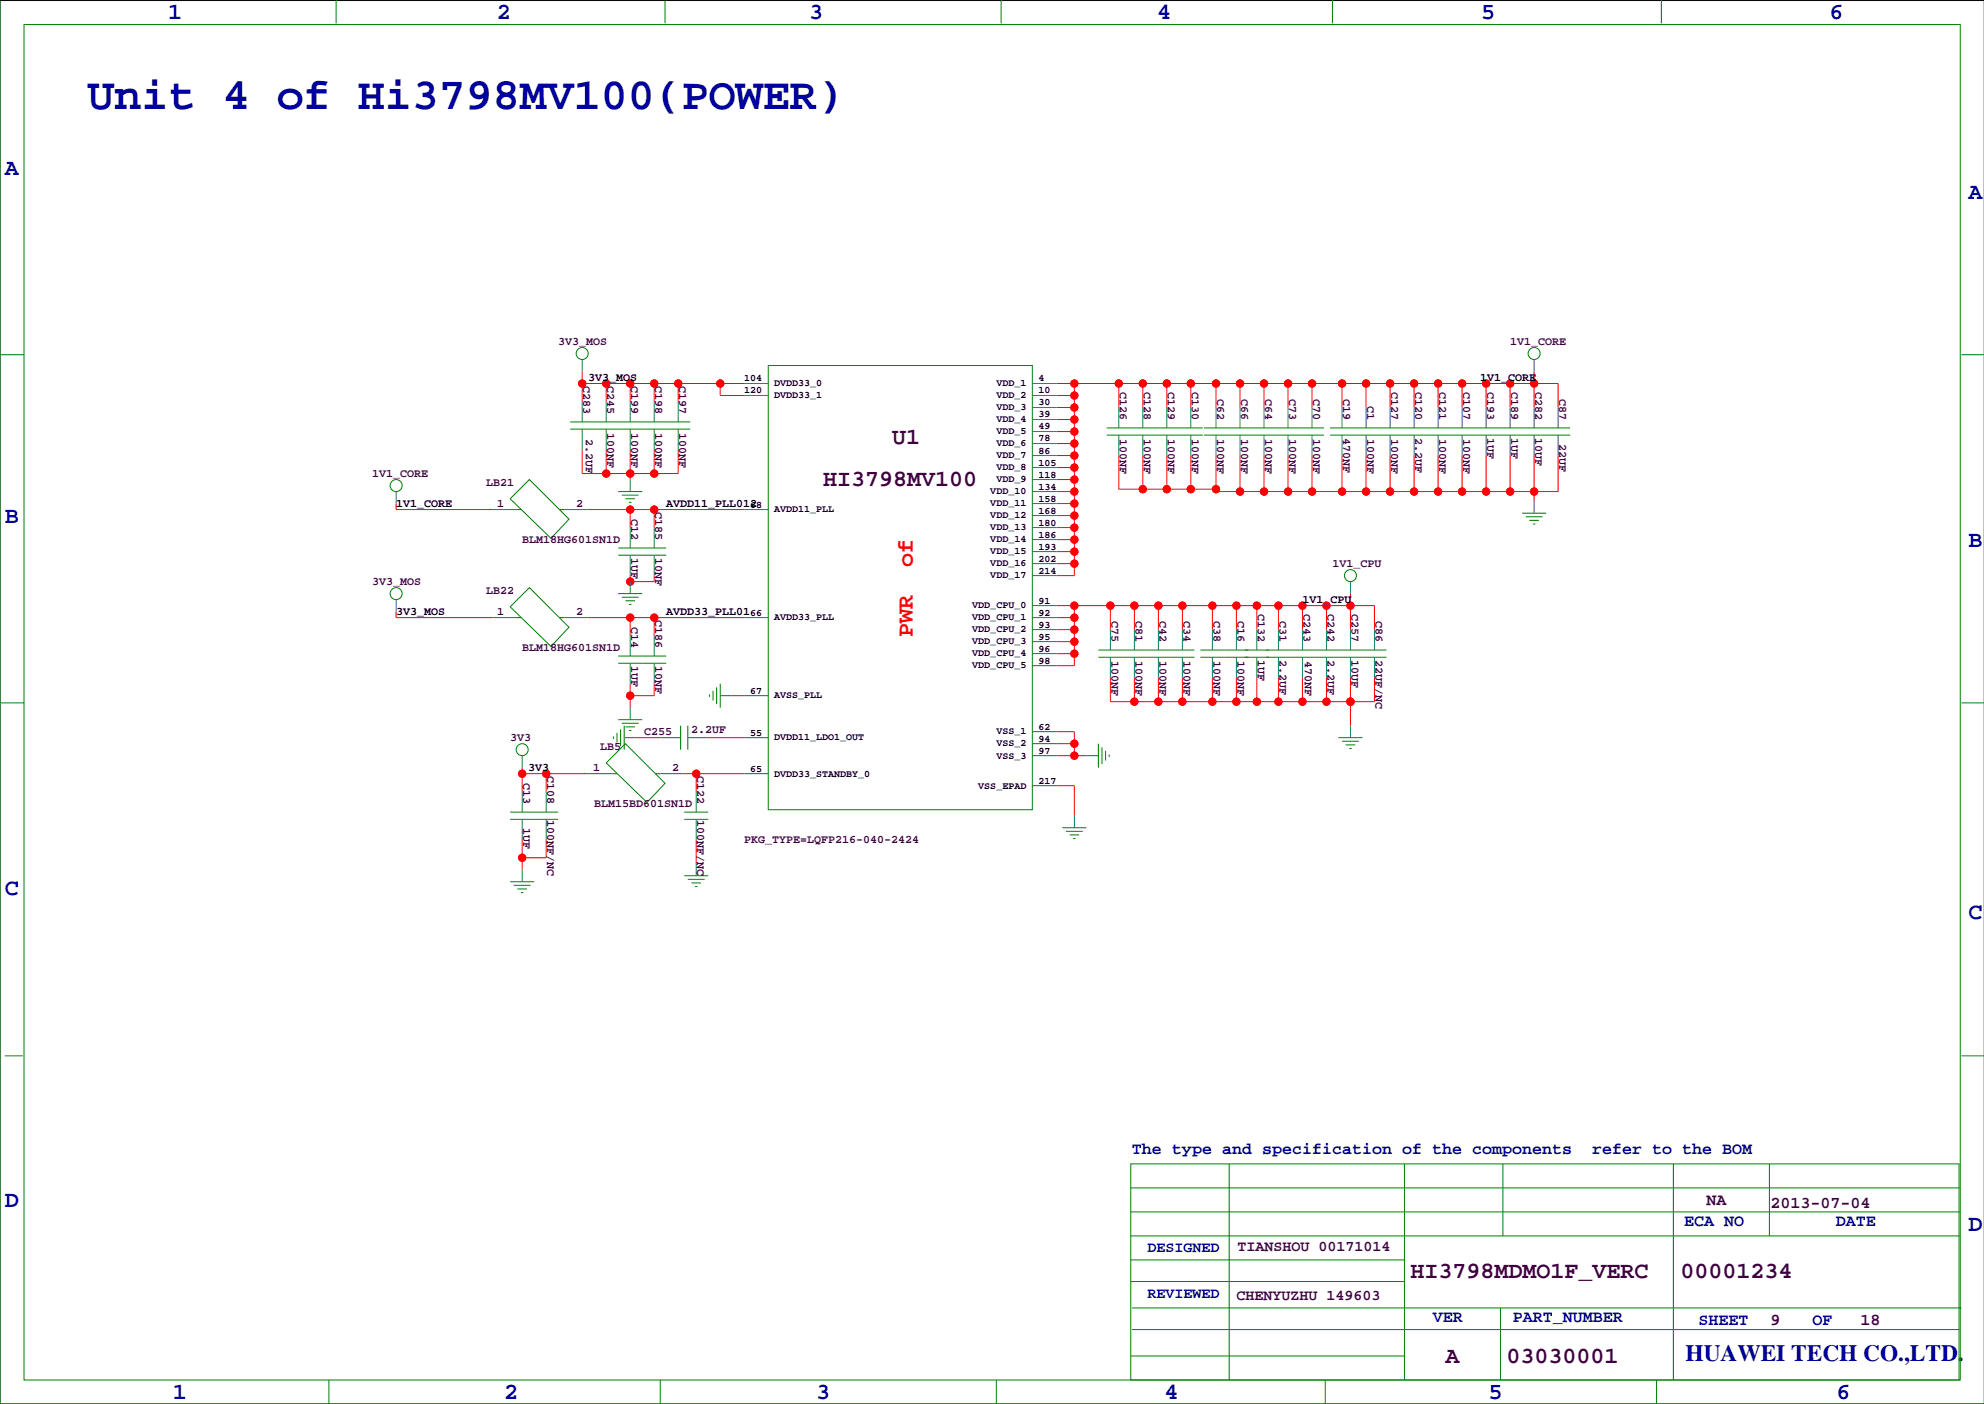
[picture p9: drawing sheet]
<svg xmlns="http://www.w3.org/2000/svg" width="420mm" height="297mm" viewBox="0 0 420 297" stroke-linecap="round" stroke-linejoin="round" font-family="sans-serif">
<path d="M419.9 .1h-419.9v296.9h419.9" fill="none" stroke="#000" stroke-width=".21"/>
<g fill="none" stroke="#f00" stroke-width=".21">
<path d="M123.2 78.6v6.3M324.6 78.6v7.6M123.2 95.1v5.1h20.3v-5.1M123.2 81.1h34.3M128.3 81.1v3.8M128.3 95.1v5.1M133.3 81.1v3.8M133.3 95.1v6.4M138.4 81.1v3.8M138.4 95.1v5.1M143.5 81.1v3.8M152.4 81.1v2.6h5.1"/>
<path d="M223.5 83.7h3.8M223.5 81.1h106.2v5.1M223.5 98.9h3.8M223.5 96.4h3.8M223.5 93.8h3.8M223.5 91.3h3.8M223.5 88.8h3.8M223.5 86.2h3.8M227.3 81.1v40.7h-3.8M236.7 81.1v5.1M236.7 96.4v7.1h20.6M241.8 81.1v5.1"/>
<path d="M241.8 96.4v7.1M246.9 81.1v5.1M246.9 96.4v7.1M252 81.1v5.1M252 96.4v7.1M257.3 96.4v7.6h72.4v-7.6M257.3 81.1v5.1M262.4 81.1v5.1M262.4 96.4v7.6M267.5 81.1v5.1M267.5 96.4v7.6M272.5 81.1v5.1"/>
<path d="M272.5 96.4v7.6M277.6 81.1v5.1M277.6 96.4v7.6M284 81.1v5.1M284 96.4v7.6M289.1 81.1v5.1M289.1 96.4v7.6M294.1 81.1v5.1M294.1 96.4v7.6M299.2 81.1v5.1M299.2 96.4v7.6M304.3 81.1v5.1"/>
<path d="M304.3 96.4v7.6M309.4 81.1v5.1M309.4 96.4v7.6M314.5 81.1v5.1M314.5 96.4v7.6M319.5 81.1v5.1M319.5 96.4v7.6M324.6 96.4v9.6M83.8 106.5v1.3h20.3M124.5 107.8h33M133.3 107.8v3.8M138.4 107.8v3.8"/>
<path d="M223.5 119.2h3.8M223.5 114.2h3.8M223.5 111.6h3.8M223.5 106.5h3.8M223.5 104h3.8M223.5 101.5h3.8M223.5 109.1h3.8M223.5 116.7h3.8M83.8 129.4v1.3h20.3M124.5 130.7h33M133.4 123h.1M133.3 121.8v1.2h5.1v-1.2"/>
<path d="M133.3 130.7v3.8M138.4 130.7v3.8M223.5 130.7h3.8M223.5 128.1h67.3v5.1M223.5 133.2h3.8M223.5 135.7h3.8M223.5 138.3h3.8M227.3 128.1v12.7h-3.8M234.9 128.1v5.1M240 128.1v5.1M245.1 128.1v5.1M250.2 128.1v5.1"/>
<path d="M256.5 128.1v5.1M261.6 128.1v5.1M265.9 128.1v5.1M270.5 128.1v5.1M275.6 128.1v5.1M280.7 128.1v5.1M285.8 125.6v7.6M133.3 144.6v5.1M134.6 156.1h5.1M138.4 144.6v2.6h-5.1M149.9 156.1h7.6M154.9 147.2h2.6"/>
<path d="M223.5 157.3h3.8M223.5 154.8h3.8v5.1M223.5 159.9h6.4M234.9 143.4v5h55.9v-5M240 143.4v5M245.1 143.4v5M250.2 143.4v5M256.5 143.4v5M261.6 143.4v5M265.9 143.4v5M270.5 143.4v5M275.6 143.4v5"/>
<path d="M280.7 143.4v5M285.8 148.4h.1M285.8 143.4v10.1M110.5 163.7h14M110.5 162.4v5.1M110.5 177.7v6.3M115.6 177.7v3.8h-5.1M115.6 163.7v3.8M144.8 163.7h12.7M147.3 163.7v3.8M147.3 177.7v5M223.5 166.2h3.8v6.4"/>
<circle cx="123.2" cy="81.1" r=".76"/>
<circle cx="128.3" cy="81.1" r=".76"/>
<circle cx="133.4" cy="81.1" r=".76"/>
<circle cx="138.4" cy="81.1" r=".76"/>
<circle cx="143.5" cy="81.1" r=".76"/>
<circle cx="152.4" cy="81.1" r=".76"/>
<circle cx="227.3" cy="83.7" r=".76"/>
<circle cx="227.3" cy="96.4" r=".76"/>
<circle cx="227.3" cy="91.3" r=".76"/>
<circle cx="227.3" cy="86.2" r=".76"/>
<circle cx="227.3" cy="98.9" r=".76"/>
<circle cx="227.3" cy="88.8" r=".76"/>
<circle cx="227.3" cy="81.1" r=".76"/>
<circle cx="227.3" cy="93.8" r=".76"/>
<circle cx="236.7" cy="81.1" r=".76"/>
<circle cx="241.8" cy="81.1" r=".76"/>
<circle cx="246.9" cy="81.1" r=".76"/>
<circle cx="252" cy="81.1" r=".76"/>
<circle cx="257.3" cy="81.1" r=".76"/>
<circle cx="262.4" cy="81.1" r=".76"/>
<circle cx="267.5" cy="81.1" r=".76"/>
<circle cx="272.5" cy="81.1" r=".76"/>
<circle cx="277.6" cy="81.1" r=".76"/>
<circle cx="284" cy="81.1" r=".76"/>
<circle cx="289.1" cy="81.1" r=".76"/>
<circle cx="294.1" cy="81.1" r=".76"/>
<circle cx="299.2" cy="81.1" r=".76"/>
<circle cx="304.3" cy="81.1" r=".76"/>
<circle cx="309.4" cy="81.1" r=".76"/>
<circle cx="314.5" cy="81.1" r=".76"/>
<circle cx="319.5" cy="81.1" r=".76"/>
<circle cx="324.6" cy="81.1" r=".76"/>
<circle cx="128.3" cy="100.2" r=".76"/>
<circle cx="133.4" cy="107.8" r=".76"/>
<circle cx="133.4" cy="100.2" r=".76"/>
<circle cx="138.4" cy="107.8" r=".76"/>
<circle cx="138.4" cy="100.2" r=".76"/>
<circle cx="227.3" cy="109.1" r=".76"/>
<circle cx="227.3" cy="104" r=".76"/>
<circle cx="227.3" cy="111.6" r=".76"/>
<circle cx="227.3" cy="119.2" r=".76"/>
<circle cx="227.3" cy="101.5" r=".76"/>
<circle cx="227.3" cy="114.2" r=".76"/>
<circle cx="227.3" cy="116.7" r=".76"/>
<circle cx="227.3" cy="106.5" r=".76"/>
<circle cx="241.8" cy="103.5" r=".76"/>
<circle cx="246.9" cy="103.5" r=".76"/>
<circle cx="252" cy="103.5" r=".76"/>
<circle cx="257.3" cy="103.5" r=".76"/>
<circle cx="262.4" cy="104" r=".76"/>
<circle cx="267.5" cy="104" r=".76"/>
<circle cx="272.5" cy="104" r=".76"/>
<circle cx="277.6" cy="104" r=".76"/>
<circle cx="284" cy="104" r=".76"/>
<circle cx="289.1" cy="104" r=".76"/>
<circle cx="294.1" cy="104" r=".76"/>
<circle cx="299.2" cy="104" r=".76"/>
<circle cx="304.3" cy="104" r=".76"/>
<circle cx="309.4" cy="104" r=".76"/>
<circle cx="314.5" cy="104" r=".76"/>
<circle cx="319.5" cy="104" r=".76"/>
<circle cx="324.6" cy="104" r=".76"/>
<circle cx="133.4" cy="130.7" r=".76"/>
<circle cx="133.4" cy="123" r=".76"/>
<circle cx="138.4" cy="130.7" r=".76"/>
<circle cx="227.3" cy="130.7" r=".76"/>
<circle cx="227.3" cy="133.2" r=".76"/>
<circle cx="227.3" cy="138.3" r=".76"/>
<circle cx="227.3" cy="128.1" r=".76"/>
<circle cx="227.3" cy="135.7" r=".76"/>
<circle cx="235" cy="128.1" r=".76"/>
<circle cx="240" cy="128.1" r=".76"/>
<circle cx="245.1" cy="128.1" r=".76"/>
<circle cx="250.2" cy="128.1" r=".76"/>
<circle cx="256.5" cy="128.1" r=".76"/>
<circle cx="261.6" cy="128.1" r=".76"/>
<circle cx="265.9" cy="128.1" r=".76"/>
<circle cx="270.5" cy="128.1" r=".76"/>
<circle cx="275.6" cy="128.1" r=".76"/>
<circle cx="280.7" cy="128.1" r=".76"/>
<circle cx="285.8" cy="128.1" r=".76"/>
<circle cx="133.4" cy="147.2" r=".76"/>
<circle cx="227.3" cy="157.3" r=".76"/>
<circle cx="227.3" cy="159.9" r=".76"/>
<circle cx="240" cy="148.4" r=".76"/>
<circle cx="245.1" cy="148.4" r=".76"/>
<circle cx="250.2" cy="148.4" r=".76"/>
<circle cx="256.5" cy="148.4" r=".76"/>
<circle cx="261.6" cy="148.4" r=".76"/>
<circle cx="265.9" cy="148.4" r=".76"/>
<circle cx="270.5" cy="148.4" r=".76"/>
<circle cx="275.6" cy="148.4" r=".76"/>
<circle cx="280.7" cy="148.4" r=".76"/>
<circle cx="285.8" cy="148.4" r=".76"/>
<circle cx="110.5" cy="163.7" r=".76"/>
<circle cx="115.6" cy="163.7" r=".76"/>
<circle cx="147.3" cy="163.7" r=".76"/>
<circle cx="110.5" cy="181.5" r=".76"/>
</g>
<g fill="none" stroke="#008080" stroke-width=".21">
<path d="M123.2 76.1v2.5M324.6 76.1v2.5M123.2 84.9v4.4M123.2 90.8v4.3M128.3 84.9v4.4M128.3 90.8v4.3M133.3 84.9v4.4M133.3 90.8v4.3M138.4 84.9v4.4M138.4 90.8v4.3M143.5 84.9v4.4M143.5 90.8v4.3"/>
<path d="M157.5 83.7h5.1M157.5 81.1h5.1M218.4 83.7h5.1M218.4 81.1h5.1M218.4 91.3h5.1M218.4 88.8h5.1M218.4 86.2h5.1M218.4 98.9h5.1M218.4 93.8h5.1M218.4 96.4h5.1M236.7 86.2v4.3M236.7 92.1v4.3"/>
<path d="M241.8 86.2v4.3M241.8 92.1v4.3M246.9 86.2v4.3M246.9 92.1v4.3M252 86.2v4.3M252 92.1v4.3M257.3 86.2v4.3M257.3 92.1v4.3M262.4 86.2v4.3M262.4 92.1v4.3M267.5 86.2v4.3M267.5 92.1v4.3"/>
<path d="M272.5 86.2v4.3M272.5 92.1v4.3M277.6 86.2v4.3M277.6 92.1v4.3M284 86.2v4.3M284 92.1v4.3M289.1 86.2v4.3M289.1 92.1v4.3M294.1 86.2v4.3M294.1 92.1v4.3M299.2 86.2v4.3M299.2 92.1v4.3"/>
<path d="M304.3 86.2v4.3M304.3 92.1v4.3M309.4 86.2v4.3M309.4 92.1v4.3M314.5 86.2v4.3M314.5 92.1v4.3M319.5 86.2v4.3M319.5 92.1v4.3M324.6 86.2v4.3M324.6 92.1v4.3M329.7 86.2v4.3M329.7 92.1v4.3"/>
<path d="M83.8 104v2.5M104.1 107.8h5.1M119.4 107.8h5.1M133.3 101.5v2.5M133.3 111.6v4.3M133.3 117.5v4.3M138.4 111.6v4.3M138.4 117.5v4.3M157.5 107.8h5.1M218.4 106.5h5.1M218.4 104h5.1M218.4 101.5h5.1"/>
<path d="M218.4 119.2h5.1M218.4 116.7h5.1M218.4 114.2h5.1M218.4 111.6h5.1M218.4 109.1h5.1M324.6 106v2.6M83.8 126.9v2.5M104.1 130.7h5.1M119.4 130.7h5.1M133.3 123v2.6M133.3 134.5v4.3M138.4 134.5v4.3"/>
<path d="M157.5 130.7h5.1M218.4 130.7h5.1M218.4 128.1h5.1M218.4 133.2h5.1M218.4 135.7h5.1M218.4 138.3h5.1M218.4 121.8h5.1M234.9 133.2v4.3M234.9 139.1v4.3M240 133.2v4.3M240 139.1v4.3M245.1 133.2v4.3"/>
<path d="M245.1 139.1v4.3M250.2 133.2v4.3M250.2 139.1v4.3M256.5 133.2v4.3M256.5 139.1v4.3M261.6 133.2v4.3M261.6 139.1v4.3M265.9 133.2v4.3M265.9 139.1v4.3M270.5 133.2v4.3M270.5 139.1v4.3M275.6 133.2v4.3"/>
<path d="M275.6 139.1v4.3M280.7 133.2v4.3M280.7 139.1v4.3M285.8 123v2.6M285.8 133.2v4.3M285.8 139.1v4.3M290.8 133.2v4.3M290.8 139.1v4.3M110.5 159.9v2.5M132.1 156.1h2.5M133.3 140.3v4.3M133.3 149.7v2.6"/>
<path d="M138.4 140.3v4.3M139.7 156.1h4.3M145.5 156.1h4.4M152.4 147.2h2.5M157.5 147.2h5.1M157.5 156.1h5.1M218.4 140.8h5.1M218.4 157.3h5.1M218.4 159.9h5.1M218.4 154.8h5.1M229.9 159.9h2.5M285.8 153.5v2.6"/>
<path d="M110.5 167.5v4.3M110.5 173.3v4.4M115.6 167.5v4.3M115.6 173.3v4.4M124.5 163.7h5M139.7 163.7h5.1M147.3 167.5v4.3M147.3 173.3v4.4M157.5 163.7h5.1M218.4 166.2h5.1M227.3 172.6v2.5M110.5 184v2.5"/>
<path d="M147.3 182.7v2.6"/>
</g>
<g fill="none" stroke="#008000" stroke-width=".21">
<path d="M0 -.1v297.1h419.9M71.1 0v4.9M140.7 0v4.9M211.8 0v4.9M281.9 0v4.9M351.5 0v4.9M5.1 5.2h409.7v286.8h-409.7zM0 75h5.1M162.6 77.3h55.8v94h-55.8zM415 75h4.9M120.6 89.3h25.4M120.6 90.8h25.4"/>
<path d="M234.2 90.5h20.3M234.2 92.1h20.3M254.8 90.5h25.4M254.8 92.1h25.4M281.4 90.5h50.8M281.4 92.1h50.8M109.2 107.8h1M112 101.5l8.4 8.3-3.8 4.1-8.7-8.4zM118.4 107.8h1M130.8 115.9h10.2M130.8 117.5h10.2M130.8 104h5.1"/>
<path d="M131.6 104.8h3.5M132.3 105.5h2.1M133.1 106.3h.5M322.1 108.6h5.1M322.8 109.3h3.6M323.6 110.1h2M324.4 110.9h.5M109.2 130.7h1M112 124.3l8.4 8.4-3.8 4.1-8.7-8.4zM118.4 130.7h1M130.8 138.8h10.2M130.8 125.6h5.1"/>
<path d="M131.6 126.4h3.5M132.3 127.1h2.1M133.1 127.9h.5M232.4 137.5h20.3M232.4 139.1h20.3M254 137.5h39.4M254 139.1h39.4M0 148.7h5.1M129.8 155.8v.5M130.6 155.1v2M130.8 140.3h10.2M130.8 152.3h5.1"/>
<path d="M131.3 154.3v3.5M131.6 153h3.5M132.1 153.5v5.1M132.3 157.3l8.4 8.4-3.8 4.1-8.6-8.4zM132.3 153.8h2.1M133.1 154.5h.5M144 153.5v5.1M145.5 153.5v5.1M150.1 146.9v.5M150.9 146.2v2M151.6 145.4v3.6M152.4 144.6v5.1"/>
<path d="M232.4 157.3v5.1M233.2 158.1v3.6M233.9 158.9v2M234.7 159.6v.5M283.2 156.1h5.1M284 156.8h3.5M284.7 157.6h2.1M285.5 158.4h.5M415 148.7h4.9M107.9 171.8h10.2M107.9 173.3h10.2M129.5 163.7h1.1"/>
<path d="M138.7 163.7h1M144.8 171.8h5.1M144.8 173.3h5.1M224.8 175.1h5.1M225.6 175.9h3.5M226.3 176.6h2M227.1 177.4h.5M107.9 186.5h5.1M108.7 187.3h3.6M109.5 188.1h2M110.2 188.8h.5M144.8 185.3h5.1"/>
<path d="M145.5 186h3.6M146.3 186.8h2M147.1 187.6h.5M1 223.4h3.8M415 223.4h4.9M239.3 246.2h175.2v45.8h-175.2zM239.3 251.3h175.2M239.3 256.4h175.2M260.1 246.2v45.8M297.2 246.2v45.8M318 246.2v15.3M354.1 246.2v45.8"/>
<path d="M374.4 246.2v15.3M239.3 266.6h57.9M239.3 261.5h175.2M239.3 271.1h57.9M239.5 276.7h175.5M317.5 276.7v15.3M69.6 292v5M139.7 292v5M210.8 292v5M239.3 286.9h57.9M239.5 281.3h175M280.4 292v5"/>
<path d="M350.5 292v5M383.5 287.4h.1"/>
<circle cx="123.2" cy="74.8" r="1.27"/>
<circle cx="324.6" cy="74.8" r="1.27"/>
<circle cx="83.8" cy="102.7" r="1.27"/>
<circle cx="83.8" cy="125.6" r="1.27"/>
<circle cx="285.7" cy="121.8" r="1.27"/>
<circle cx="110.5" cy="158.6" r="1.27"/>
</g>
<g fill="#f00" stroke="#f00" stroke-width=".21">
<circle cx="147.3" cy="163.7" r=".76"/>
<circle cx="227.3" cy="157.3" r=".76"/>
<circle cx="227.3" cy="159.9" r=".76"/>
<circle cx="133.4" cy="100.2" r=".76"/>
<circle cx="138.4" cy="100.2" r=".76"/>
<circle cx="128.3" cy="100.2" r=".76"/>
<circle cx="133.4" cy="107.8" r=".76"/>
<circle cx="138.4" cy="107.8" r=".76"/>
<circle cx="133.4" cy="147.2" r=".76"/>
<circle cx="133.4" cy="130.7" r=".76"/>
<circle cx="138.4" cy="130.7" r=".76"/>
<circle cx="133.4" cy="123" r=".76"/>
<circle cx="250.2" cy="128.1" r=".76"/>
<circle cx="245.1" cy="128.1" r=".76"/>
<circle cx="240" cy="128.1" r=".76"/>
<circle cx="235" cy="128.1" r=".76"/>
<circle cx="285.8" cy="128.1" r=".76"/>
<circle cx="280.7" cy="128.1" r=".76"/>
<circle cx="275.6" cy="128.1" r=".76"/>
<circle cx="270.5" cy="128.1" r=".76"/>
<circle cx="265.9" cy="128.1" r=".76"/>
<circle cx="227.3" cy="138.3" r=".76"/>
<circle cx="227.3" cy="135.7" r=".76"/>
<circle cx="227.3" cy="133.2" r=".76"/>
<circle cx="227.3" cy="130.7" r=".76"/>
<circle cx="227.3" cy="128.1" r=".76"/>
<circle cx="256.5" cy="128.1" r=".76"/>
<circle cx="261.6" cy="128.1" r=".76"/>
<circle cx="250.2" cy="148.4" r=".76"/>
<circle cx="245.1" cy="148.4" r=".76"/>
<circle cx="240" cy="148.4" r=".76"/>
<circle cx="285.8" cy="148.4" r=".76"/>
<circle cx="256.5" cy="148.4" r=".76"/>
<circle cx="261.6" cy="148.4" r=".76"/>
<circle cx="265.9" cy="148.4" r=".76"/>
<circle cx="270.5" cy="148.4" r=".76"/>
<circle cx="275.6" cy="148.4" r=".76"/>
<circle cx="280.7" cy="148.4" r=".76"/>
<circle cx="152.4" cy="81.1" r=".76"/>
<circle cx="123.2" cy="81.1" r=".76"/>
<circle cx="128.3" cy="81.1" r=".76"/>
<circle cx="133.4" cy="81.1" r=".76"/>
<circle cx="138.4" cy="81.1" r=".76"/>
<circle cx="143.5" cy="81.1" r=".76"/>
<circle cx="227.3" cy="119.2" r=".76"/>
<circle cx="324.6" cy="81.1" r=".76"/>
<circle cx="319.5" cy="81.1" r=".76"/>
<circle cx="314.5" cy="81.1" r=".76"/>
<circle cx="309.4" cy="81.1" r=".76"/>
<circle cx="304.3" cy="81.1" r=".76"/>
<circle cx="299.2" cy="81.1" r=".76"/>
<circle cx="294.1" cy="81.1" r=".76"/>
<circle cx="289.1" cy="81.1" r=".76"/>
<circle cx="284" cy="81.1" r=".76"/>
<circle cx="277.6" cy="81.1" r=".76"/>
<circle cx="272.5" cy="81.1" r=".76"/>
<circle cx="267.5" cy="81.1" r=".76"/>
<circle cx="262.4" cy="81.1" r=".76"/>
<circle cx="257.3" cy="81.1" r=".76"/>
<circle cx="252" cy="81.1" r=".76"/>
<circle cx="246.9" cy="81.1" r=".76"/>
<circle cx="241.8" cy="81.1" r=".76"/>
<circle cx="236.7" cy="81.1" r=".76"/>
<circle cx="227.3" cy="81.1" r=".76"/>
<circle cx="227.3" cy="83.7" r=".76"/>
<circle cx="227.3" cy="86.2" r=".76"/>
<circle cx="227.3" cy="88.8" r=".76"/>
<circle cx="227.3" cy="91.3" r=".76"/>
<circle cx="227.3" cy="93.8" r=".76"/>
<circle cx="227.3" cy="96.4" r=".76"/>
<circle cx="227.3" cy="98.9" r=".76"/>
<circle cx="227.3" cy="101.5" r=".76"/>
<circle cx="227.3" cy="104" r=".76"/>
<circle cx="227.3" cy="106.5" r=".76"/>
<circle cx="227.3" cy="109.1" r=".76"/>
<circle cx="227.3" cy="111.6" r=".76"/>
<circle cx="227.3" cy="114.2" r=".76"/>
<circle cx="227.3" cy="116.7" r=".76"/>
<circle cx="241.8" cy="103.5" r=".76"/>
<circle cx="246.9" cy="103.5" r=".76"/>
<circle cx="252" cy="103.5" r=".76"/>
<circle cx="324.6" cy="104" r=".76"/>
<circle cx="319.5" cy="104" r=".76"/>
<circle cx="314.5" cy="104" r=".76"/>
<circle cx="309.4" cy="104" r=".76"/>
<circle cx="304.3" cy="104" r=".76"/>
<circle cx="299.2" cy="104" r=".76"/>
<circle cx="294.1" cy="104" r=".76"/>
<circle cx="289.1" cy="104" r=".76"/>
<circle cx="284" cy="104" r=".76"/>
<circle cx="277.6" cy="104" r=".76"/>
<circle cx="272.5" cy="104" r=".76"/>
<circle cx="267.5" cy="104" r=".76"/>
<circle cx="262.4" cy="104" r=".76"/>
<circle cx="257.3" cy="103.5" r=".76"/>
<circle cx="110.5" cy="181.5" r=".76"/>
<circle cx="115.6" cy="163.7" r=".76"/>
<circle cx="110.5" cy="163.7" r=".76"/>
</g>
<text font-size="9.5" fill="#0000a0" x="18.5" y="23.1">Unit 4 of Hi3798MV100(POWER)</text>
<g font-size="4.9" fill="#0000a0">
<text x="35.6" y="3.9">1</text>
<text x="105.2" y="3.9">2</text>
<text x="171.2" y="3.9">3</text>
<text x="244.9" y="3.9">4</text>
<text x="313.4" y="3.9">5</text>
<text x="387.1" y="3.9">6</text>
<text x="1" y="36.9">A</text>
<text x="416.6" y="42">A</text>
<text x="1" y="110.6">B</text>
<text x="416.6" y="115.7">B</text>
<text x="1" y="189.3">C</text>
<text x="416.6" y="194.4">C</text>
<text x="1" y="255.4">D</text>
<text x="416.6" y="260.5">D</text>
<text x="356.6" y="288">HUAWEI TECH CO.,LTD.</text>
<text x="36.6" y="296">1</text>
<text x="106.7" y="296">2</text>
<text x="172.7" y="296">3</text>
<text x="246.4" y="296">4</text>
<text x="315" y="296">5</text>
<text x="388.6" y="296">6</text>
</g>
<g font-size="4.9" fill="#400040">
<text x="188.8" y="94">U1</text>
<text x="174.2" y="102.8">HI3798MV100</text>
<text x="298.5" y="270.5">HI3798MDMO1F_VERC</text>
<text x="355.6" y="270.5">00001234</text>
<text x="305.9" y="288.3">A</text>
<text x="318.8" y="288.3">03030001</text>
</g>
<g font-size="4.9" fill="#f00">
<text x="193.2" y="119.9" transform="rotate(-90 193.2 119.9)">of</text>
<text x="193.2" y="134.7" transform="rotate(-90 193.2 134.7)">PWR</text>
</g>
<g font-size="3.5" fill="#0000a0">
<text x="239.5" y="244.2">The type and specification of the components</text>
<text x="336.9" y="244.2">refer to the BOM</text>
<text x="356.4" y="259.4">ECA NO</text>
<text x="388.5" y="259.4">DATE</text>
<text x="303.1" y="279.7">VER</text>
<text x="320.1" y="279.7">PART_NUMBER</text>
<text x="359.4" y="280.3">SHEET</text>
<text x="383.5" y="280.3">OF</text>
</g>
<g font-size="3.5" fill="#400040">
<text x="361.1" y="254.9">NA</text>
<text x="374.6" y="255.7">2013-07-04</text>
<text x="374.6" y="280.3">9</text>
<text x="393.7" y="280.3">18</text>
</g>
<g font-size="3.2" fill="#0000a0">
<text x="242.8" y="264.9">DESIGNED</text>
<text x="242.8" y="274.5">REVIEWED</text>
</g>
<g font-size="3.2" fill="#400040">
<text x="261.9" y="264.7">TIANSHOU 00171014</text>
<text x="261.6" y="275.1">CHENYUZHU 149603</text>
</g>
<g font-size="2.5" fill="#400040">
<text x="118.1" y="73">3V3_MOS</text>
<text x="319.5" y="73">1V1_CORE</text>
<text x="123.4" y="81.6" transform="rotate(90 123.4 81.6)">C283</text>
<text x="128.5" y="81.6" transform="rotate(90 128.5 81.6)">C245</text>
<text x="133.6" y="81.6" transform="rotate(90 133.6 81.6)">C199</text>
<text x="138.7" y="81.6" transform="rotate(90 138.7 81.6)">C198</text>
<text x="143.7" y="81.6" transform="rotate(90 143.7 81.6)">C197</text>
<text x="237" y="82.8" transform="rotate(90 237 82.8)">C126</text>
<text x="242" y="82.8" transform="rotate(90 242 82.8)">C128</text>
<text x="247.1" y="82.8" transform="rotate(90 247.1 82.8)">C129</text>
<text x="252.2" y="82.8" transform="rotate(90 252.2 82.8)">C130</text>
<text x="294.4" y="82.8" transform="rotate(90 294.4 82.8)">C127</text>
<text x="299.4" y="82.8" transform="rotate(90 299.4 82.8)">C120</text>
<text x="304.5" y="82.8" transform="rotate(90 304.5 82.8)">C121</text>
<text x="309.6" y="82.8" transform="rotate(90 309.6 82.8)">C107</text>
<text x="314.7" y="82.8" transform="rotate(90 314.7 82.8)">C193</text>
<text x="319.8" y="82.8" transform="rotate(90 319.8 82.8)">C189</text>
<text x="324.8" y="82.8" transform="rotate(90 324.8 82.8)">C282</text>
<text x="257.5" y="84.3" transform="rotate(90 257.5 84.3)">C62</text>
<text x="262.6" y="84.3" transform="rotate(90 262.6 84.3)">C66</text>
<text x="267.7" y="84.3" transform="rotate(90 267.7 84.3)">C64</text>
<text x="272.8" y="84.3" transform="rotate(90 272.8 84.3)">C73</text>
<text x="277.8" y="84.3" transform="rotate(90 277.8 84.3)">C70</text>
<text x="284.2" y="84.3" transform="rotate(90 284.2 84.3)">C19</text>
<text x="289.3" y="85.8" transform="rotate(90 289.3 85.8)">C1</text>
<text x="329.9" y="84.3" transform="rotate(90 329.9 84.3)">C87</text>
<text x="123.9" y="92.8" transform="rotate(90 123.9 92.8)">2.2UF</text>
<text x="128.5" y="91.5" transform="rotate(90 128.5 91.5)">100NF</text>
<text x="133.6" y="91.5" transform="rotate(90 133.6 91.5)">100NF</text>
<text x="138.7" y="91.5" transform="rotate(90 138.7 91.5)">100NF</text>
<text x="143.7" y="91.5" transform="rotate(90 143.7 91.5)">100NF</text>
<text x="237" y="92.8" transform="rotate(90 237 92.8)">100NF</text>
<text x="242" y="92.8" transform="rotate(90 242 92.8)">100NF</text>
<text x="247.1" y="92.8" transform="rotate(90 247.1 92.8)">100NF</text>
<text x="252.2" y="92.8" transform="rotate(90 252.2 92.8)">100NF</text>
<text x="257.5" y="92.8" transform="rotate(90 257.5 92.8)">100NF</text>
<text x="262.6" y="92.8" transform="rotate(90 262.6 92.8)">100NF</text>
<text x="267.7" y="92.8" transform="rotate(90 267.7 92.8)">100NF</text>
<text x="272.8" y="92.8" transform="rotate(90 272.8 92.8)">100NF</text>
<text x="277.8" y="92.8" transform="rotate(90 277.8 92.8)">100NF</text>
<text x="284.2" y="92.6" transform="rotate(90 284.2 92.6)">470NF</text>
<text x="289.3" y="92.8" transform="rotate(90 289.3 92.8)">100NF</text>
<text x="294.4" y="92.8" transform="rotate(90 294.4 92.8)">100NF</text>
<text x="299.4" y="92.6" transform="rotate(90 299.4 92.6)">2.2UF</text>
<text x="304.5" y="92.8" transform="rotate(90 304.5 92.8)">100NF</text>
<text x="309.6" y="92.8" transform="rotate(90 309.6 92.8)">100NF</text>
<text x="314.7" y="92.6" transform="rotate(90 314.7 92.6)">1UF</text>
<text x="319.8" y="92.6" transform="rotate(90 319.8 92.6)">1UF</text>
<text x="324.8" y="92.6" transform="rotate(90 324.8 92.6)">10UF</text>
<text x="329.9" y="93.8" transform="rotate(90 329.9 93.8)">22UF</text>
<text x="78.7" y="101">1V1_CORE</text>
<text x="102.9" y="102.7">LB21</text>
<text x="105.2" y="107.3">1</text>
<text x="121.9" y="107.3">2</text>
<text x="133.6" y="109.7" transform="rotate(90 133.6 109.7)">C12</text>
<text x="138.7" y="108.2" transform="rotate(90 138.7 108.2)">C185</text>
<text x="110.5" y="114.9">BLM18HG601SN1D</text>
<text x="133.6" y="118" transform="rotate(90 133.6 118)">1UF</text>
<text x="138.7" y="118" transform="rotate(90 138.7 118)">10NF</text>
<text x="78.7" y="123.8">3V3_MOS</text>
<text x="102.9" y="125.6">LB22</text>
<text x="281.9" y="120">1V1_CPU</text>
<text x="105.2" y="130.2">1</text>
<text x="121.9" y="130.2">2</text>
<text x="138.7" y="131.1" transform="rotate(90 138.7 131.1)">C186</text>
<text x="235.2" y="131.3" transform="rotate(90 235.2 131.3)">C75</text>
<text x="240.3" y="131.3" transform="rotate(90 240.3 131.3)">C81</text>
<text x="245.3" y="131.3" transform="rotate(90 245.3 131.3)">C42</text>
<text x="250.4" y="131.3" transform="rotate(90 250.4 131.3)">C34</text>
<text x="256.8" y="131.3" transform="rotate(90 256.8 131.3)">C38</text>
<text x="261.8" y="131.3" transform="rotate(90 261.8 131.3)">C16</text>
<text x="266.2" y="129.8" transform="rotate(90 266.2 129.8)">C132</text>
<text x="270.7" y="131.3" transform="rotate(90 270.7 131.3)">C31</text>
<text x="275.8" y="129.8" transform="rotate(90 275.8 129.8)">C243</text>
<text x="280.9" y="129.8" transform="rotate(90 280.9 129.8)">C242</text>
<text x="286" y="129.8" transform="rotate(90 286 129.8)">C257</text>
<text x="291.1" y="131.3" transform="rotate(90 291.1 131.3)">C86</text>
<text x="110.5" y="137.8">BLM18HG601SN1D</text>
<text x="133.6" y="132.6" transform="rotate(90 133.6 132.6)">C14</text>
<text x="133.6" y="140.8" transform="rotate(90 133.6 140.8)">1UF</text>
<text x="138.7" y="140.8" transform="rotate(90 138.7 140.8)">10NF</text>
<text x="235.2" y="139.8" transform="rotate(90 235.2 139.8)">100NF</text>
<text x="240.3" y="139.8" transform="rotate(90 240.3 139.8)">100NF</text>
<text x="245.3" y="139.8" transform="rotate(90 245.3 139.8)">100NF</text>
<text x="250.4" y="139.8" transform="rotate(90 250.4 139.8)">100NF</text>
<text x="256.8" y="139.8" transform="rotate(90 256.8 139.8)">100NF</text>
<text x="261.8" y="139.8" transform="rotate(90 261.8 139.8)">100NF</text>
<text x="266.2" y="139.6" transform="rotate(90 266.2 139.6)">1UF</text>
<text x="270.7" y="139.6" transform="rotate(90 270.7 139.6)">2.2UF</text>
<text x="276.1" y="139.8" transform="rotate(90 276.1 139.8)">470NF</text>
<text x="280.9" y="139.6" transform="rotate(90 280.9 139.6)">2.2UF</text>
<text x="286" y="139.6" transform="rotate(90 286 139.6)">10UF</text>
<text x="291.1" y="139.6" transform="rotate(90 291.1 139.6)">22UF/NC</text>
<text x="136.3" y="155.6">C255</text>
<text x="146.3" y="155.1">2.2UF</text>
<text x="107.9" y="156.8">3V3</text>
<text x="127" y="158.6">LB5</text>
<text x="110.7" y="165.6" transform="rotate(90 110.7 165.6)">C13</text>
<text x="115.8" y="164.1" transform="rotate(90 115.8 164.1)">C108</text>
<text x="125.5" y="163.2">1</text>
<text x="142.2" y="163.2">2</text>
<text x="147.5" y="164.1" transform="rotate(90 147.5 164.1)">C122</text>
<text x="115.8" y="173.4" transform="rotate(90 115.8 173.4)">100NF/NC</text>
<text x="125.7" y="170.8">BLM15BD601SN1D</text>
<text x="147.5" y="173.4" transform="rotate(90 147.5 173.4)">100NF/NC</text>
<text x="110.7" y="175.1" transform="rotate(90 110.7 175.1)">1UF</text>
<text x="157.5" y="178.4">PKG_TYPE=LQFP216-040-2424</text>
</g>
<g font-size="2.5">
<text x="124.5" y="80.6">3V3_MOS</text>
<text x="313.2" y="80.6">1V1_CORE</text>
<text x="83.8" y="107.3">1V1_CORE</text>
<text x="141" y="107.3">AVDD11_PLL012</text>
<text x="83.8" y="130.2">3V3_MOS</text>
<text x="141" y="130.2">AVDD33_PLL01</text>
<text x="275.6" y="127.6">1V1_CPU</text>
<text x="111.8" y="163.2">3V3</text>
</g>
<g font-size="2.1">
<text x="157.5" y="83.2">120</text>
<text x="157.5" y="80.7">104</text>
<text x="163.8" y="81.7">DVDD33_0</text>
<text x="210.8" y="81.7">VDD_1</text>
<text x="219.7" y="83.2">10</text>
<text x="219.7" y="80.7">4</text>
<text x="163.8" y="84.3">DVDD33_1</text>
<text x="210.8" y="89.4">VDD_4</text>
<text x="210.8" y="86.8">VDD_3</text>
<text x="210.8" y="84.3">VDD_2</text>
<text x="219.7" y="88.3">39</text>
<text x="219.7" y="85.8">30</text>
<text x="210.8" y="91.9">VDD_5</text>
<text x="210.8" y="94.4">VDD_6</text>
<text x="219.7" y="90.9">49</text>
<text x="219.7" y="93.4">78</text>
<text x="219.7" y="95.9">86</text>
<text x="210.8" y="99.5">VDD_8</text>
<text x="210.8" y="97">VDD_7</text>
<text x="219.7" y="101">118</text>
<text x="219.7" y="98.5">105</text>
<text x="158.7" y="107.4">68</text>
<text x="209.6" y="107.1">VDD_11</text>
<text x="209.6" y="104.6">VDD_10</text>
<text x="210.8" y="102.1">VDD_9</text>
<text x="219.7" y="106.1">158</text>
<text x="219.7" y="103.6">134</text>
<text x="163.8" y="108.4">AVDD11_PLL</text>
<text x="209.6" y="112.2">VDD_13</text>
<text x="209.6" y="109.7">VDD_12</text>
<text x="219.7" y="113.7">186</text>
<text x="219.7" y="111.2">180</text>
<text x="219.7" y="108.6">168</text>
<text x="209.6" y="119.8">VDD_16</text>
<text x="209.6" y="117.3">VDD_15</text>
<text x="209.6" y="114.8">VDD_14</text>
<text x="219.7" y="118.8">202</text>
<text x="219.7" y="116.3">193</text>
<text x="209.6" y="122.4">VDD_17</text>
<text x="219.7" y="121.3">214</text>
<text x="158.7" y="130.2">66</text>
<text x="163.8" y="131.3">AVDD33_PLL</text>
<text x="205.7" y="128.7">VDD_CPU_0</text>
<text x="205.7" y="131.3">VDD_CPU_1</text>
<text x="219.7" y="127.7">91</text>
<text x="219.7" y="130.2">92</text>
<text x="205.7" y="133.8">VDD_CPU_2</text>
<text x="205.7" y="136.3">VDD_CPU_3</text>
<text x="219.7" y="132.8">93</text>
<text x="219.7" y="135.3">95</text>
<text x="219.7" y="137.9">96</text>
<text x="205.7" y="138.9">VDD_CPU_4</text>
<text x="205.7" y="141.4">VDD_CPU_5</text>
<text x="219.7" y="140.4">98</text>
<text x="158.7" y="146.7">67</text>
<text x="163.8" y="147.8">AVSS_PLL</text>
<text x="158.7" y="155.6">55</text>
<text x="210.8" y="155.4">VSS_1</text>
<text x="219.7" y="154.4">62</text>
<text x="163.8" y="156.7">DVDD11_LDO1_OUT</text>
<text x="210.8" y="157.9">VSS_2</text>
<text x="210.8" y="160.5">VSS_3</text>
<text x="219.7" y="156.9">94</text>
<text x="219.7" y="159.4">97</text>
<text x="158.7" y="163.3">65</text>
<text x="163.8" y="164.3">DVDD33_STANDBY_0</text>
<text x="207" y="166.8">VSS_EPAD</text>
<text x="219.7" y="165.8">217</text>
</g>
</svg>
